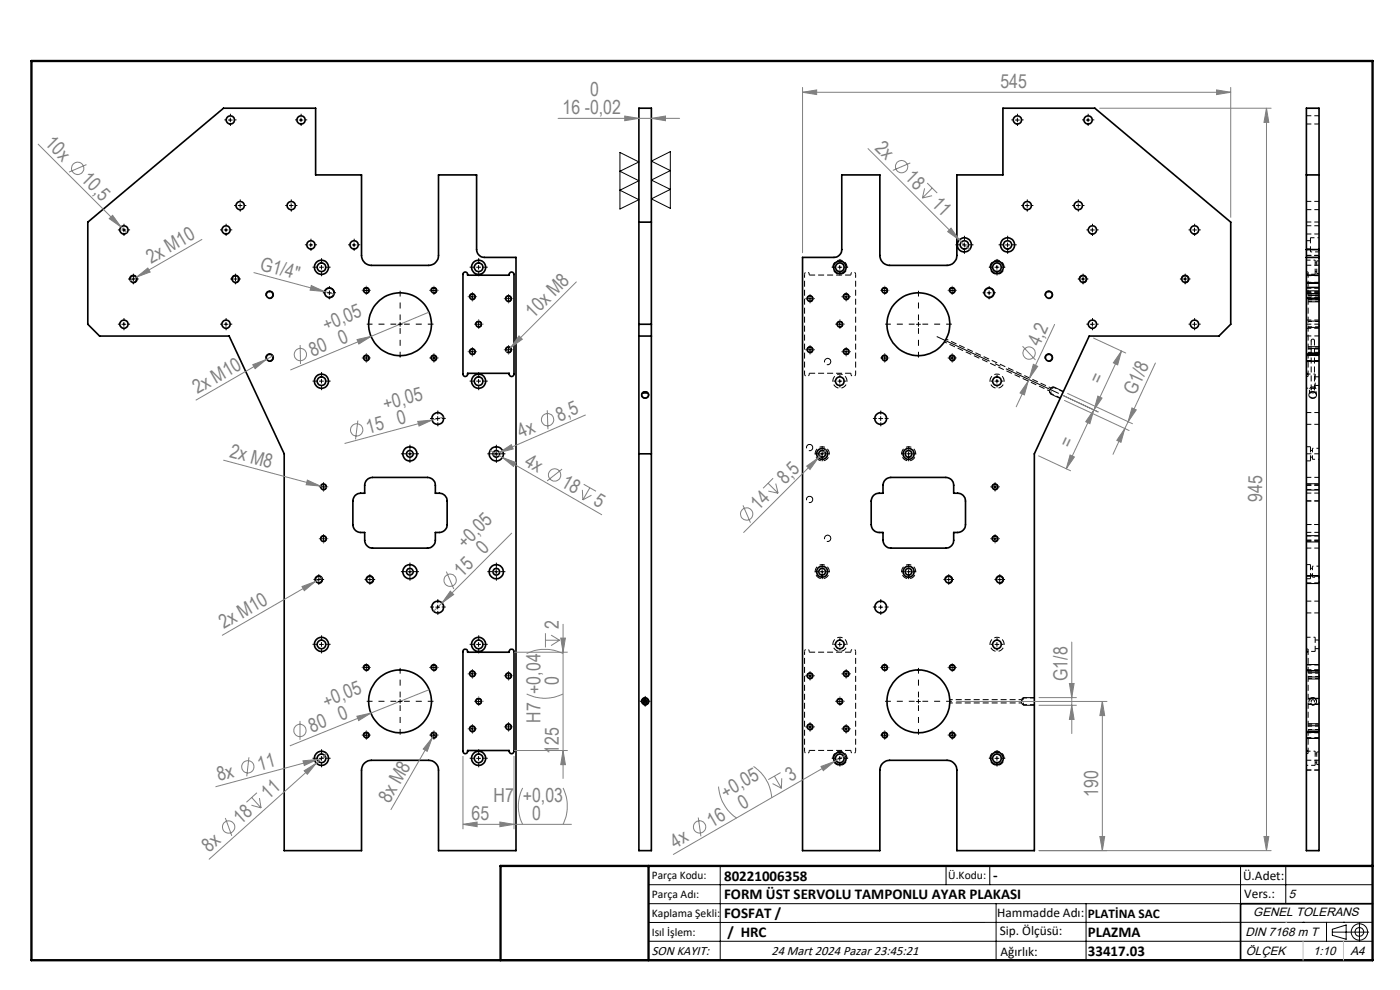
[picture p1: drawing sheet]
<svg xmlns="http://www.w3.org/2000/svg" width="297mm" height="210mm" viewBox="0 0 297 210" stroke-linecap="round" stroke-linejoin="round" font-family="sans-serif">
<g fill="none" stroke="#000" stroke-width=".21" stroke-dasharray="1.3 .6" stroke-dashoffset=".7" stroke-linecap="butt">
<path d="M178.2 55.2a1.5 1.5 0 0 1 1.3 2.1 1.5 1.5 0 0 1-2.5 .3 1.5 1.5 0 0 1 .9-2.4h.3M211.5 55.2a1.5 1.5 0 0 1 1.4 2.1 1.5 1.5 0 0 1-2.6 .3 1.5 1.5 0 0 1 .9-2.4h.3M178.2 79.3a1.5 1.5 0 0 1 1.3 2.2 1.5 1.5 0 0 1-2.5 .3 1.5 1.5 0 0 1 .9-2.4l.3-.1M200.3 72.5l22.3 10.4M211.5 79.3a1.5 1.5 0 0 1 1.4 2.2 1.5 1.5 0 0 1-2.6 .3 1.5 1.5 0 0 1 .9-2.4l.3-.1M279.8 64v-1.3M279.8 63.6v-1.3M279.8 69.4v-1.3M279.8 75.3v-1.4M279.8 74.8v-1.3M174.4 94.8a1.5 1.5 0 0 1 1.4 2.1 1.5 1.5 0 0 1-2.6 .3 1.5 1.5 0 0 1 .9-2.4h.3M192.8 94.8a1.5 1.5 0 0 1 1.3 2.1 1.5 1.5 0 0 1-2.5 .3 1.5 1.5 0 0 1 .9-2.4h.3"/>
<path d="M223.3 82.1l-.6 1.3M278.4 97.4h1.4M279.8 95.1h-1.4M174.4 119.8a1.5 1.5 0 0 1 1.4 2.1 1.5 1.5 0 0 1-2.6 .3 1.5 1.5 0 0 1 .9-2.4h.3M192.8 119.8a1.5 1.5 0 0 1 1.3 2.1 1.5 1.5 0 0 1-2.5 .3 1.5 1.5 0 0 1 .9-2.4h.3M178.2 135.2a1.5 1.5 0 0 1 1.3 2.1 1.5 1.5 0 0 1-2.5 .3 1.5 1.5 0 0 1 .9-2.4h.3M211.5 135.2a1.5 1.5 0 0 1 1.4 2.1 1.5 1.5 0 0 1-2.6 .3 1.5 1.5 0 0 1 .9-2.4h.3M278.4 122.4h1.4M279.8 120.1h-1.4M178.2 159.3a1.5 1.5 0 0 1 1.3 2.2 1.5 1.5 0 0 1-2.5 .3 1.5 1.5 0 0 1 .9-2.4l.3-.1M201.5 149.1h15.2M211.5 159.3a1.5 1.5 0 0 1 1.4 2.2 1.5 1.5 0 0 1-2.6 .3 1.5 1.5 0 0 1 .9-2.4l.3-.1"/>
<path d="M216.9 148v1.5M279.8 144v-1.3M279.8 143.6v-1.3M279.8 149.4v-1.3M279.8 155.3v-1.4M279.8 154.8v-1.3"/>
</g>
<g fill="none" stroke="#000" stroke-width=".21" stroke-dasharray="1.3 .6" stroke-dashoffset=".3" stroke-linecap="butt">
<path d="M277.2 26.3h2.6M279.8 24.6h-2.6M277.2 54.2h2.6M277.2 56.3h2.6M277.2 47.1h2.6M277.2 44.5h2.6M277.2 59.9h2.6M277.2 49.6h2.6M279.3 55.3v2.7M279.8 42.7h-2.6M279.8 58.5h-2.6M279.8 47.9h-2.6"/>
<path d="M277.2 62.1h2.6M277.2 76.5h2.6M277.2 75.4h2.6M277.2 63.1h2.6M277.2 76.6h2.6M277.2 63.2h2.6M277.2 69.6h2.6M279.8 71.3h-2.6M279.8 68.8h-2.6M279.8 61.1h-2.6M279.8 75.4h-2.6M279.8 62.1h-2.6"/>
<path d="M279.8 75.1h-2.6M279.8 61.8h-2.6M279.8 67.9h-2.6M222.7 83.4l2.3 1M222.9 82.3l-.3 .6M225.6 83.1l-2.3-1M277.2 96.3h2.6M277.2 90h2.6M279.8 87.5h-2.6M277.2 104.6h2.6M277.2 106.3h2.6M277.2 111.3h2.6"/>
<path d="M277.2 112.9h2.6M277.2 101.3h2.6M277.2 102.9h2.6M277.2 116.3h2.6M277.2 114.6h2.6M277.2 103.8h2.6M277.2 114.8h2.6M279.8 102.7h-2.6M279.8 113.7h-2.6M277.2 130h2.6M277.2 123.6h2.6M279.8 127.5h-2.6"/>
<path d="M279.8 122.2h-2.6M216.7 148.4v.7M216.9 149.5h2.5M219.4 148h-2.5M277.2 156.5h2.6M277.2 142.1h2.6M277.2 155.4h2.6M278.5 148a.71 .71 0 0 1 .7 1.1 .71 .71 0 0 1-1.2 .1 .71 .71 0 0 1 .3-1.1l.2-.1M279.3 159.5v2.7M279.8 155.4h-2.6M279.8 141.1h-2.6M279.8 142.1h-2.6"/>
<path d="M277.2 161.3h2.6M277.2 163.3h2.6"/>
</g>
<g fill="none" stroke="#000" stroke-width=".21" stroke-dasharray="1.3 .6" stroke-linecap="butt">
<path d="M171.7 58.3v-.1M180.5 58.2v.1M180.5 58.3h-8.8M277.2 58.2h.3M277.2 58.3h.3M277.5 57.7v.5M277.5 57.7h-.3M279 57.6h.3M279.3 58h.5M279.3 55.8h-.3M279.8 55.3h-.5M171.7 79.3v-.1"/>
<path d="M171.7 79.2h8.8M180.5 79.2v.1M277.2 79.3h.3M277.2 79.8h.3M277.5 79.3v.5M277.5 79.2h-.3M222.6 82.9l.1 .5M223.3 82.1l-.4 .2M278 97h.4M278.4 95.6h-.4M171.7 138.2v.1M171.7 138.3h8.8"/>
<path d="M180.5 138.3v-.1M277.2 138.2h.3M277.2 138.3h.3M277.5 138.2v-.5M277.5 137.7h-.3M278 122h.4M278.4 120.6h-.4M171.7 159.2v.1M180.5 159.2h-8.8M180.5 159.3v-.1M216.7 149.1l.2 .4M216.9 148l-.2 .4"/>
<path d="M277.2 159.3h.3M277.2 159.8h.3M277.5 159.8v-.5M277.5 159.2h-.3M279.3 159.9h-.3M279.8 159.5h-.5M279 161.8h.3M279.3 162.2h.5"/>
</g>
<path d="M171.7 58.2a.5 .5 0 0 0-.5-.5 .5 .5 0 0 0-.5 .5M181.5 58.2a.5 .5 0 0 0-.5-.5 .5 .5 0 0 0-.5 .5M170.7 79.3a.5 .5 0 0 0 .5 .5 .5 .5 0 0 0 .5-.5M180.5 79.3a.5 .5 0 0 0 .5 .5 .5 .5 0 0 0 .5-.5M222.9 82.3l-22.2-10.4M223.5 82l-.7 1.5M170.7 138.2a.5 .5 0 0 1 .5-.5 .5 .5 0 0 1 .5 .5M180.5 138.2a.5 .5 0 0 1 .5-.5 .5 .5 0 0 1 .5 .5M279.8 123.8v-1.7M171.7 159.3a.5 .5 0 0 1-.5 .5 .5 .5 0 0 1-.5-.5M181.5 159.3a.5 .5 0 0 1-.5 .5 .5 .5 0 0 1-.5-.5M217.1 148v1.6" fill="none" stroke="#000" stroke-width=".21" stroke-dasharray="1.3 .6" stroke-dashoffset=".8" stroke-linecap="butt"/>
<path d="M170.7 58.2v21.1M277.5 58.2v21.1M181.5 79.3v-21.1M277.2 61v2.2M277.8 82.7v1.1M278.5 82.3a.32 .32 0 0 1 .3 .4 .32 .32 0 0 1-.5 .1 .32 .32 0 0 1 .1-.5h.1M279.2 83.8v-1.1M181.5 138.2v21.1M170.7 159.3v-21.1M277.5 159.3v-21.1M278.5 148.4a.35 .35 0 0 1 .3 .5 .35 .35 0 0 1-.6 .1 .35 .35 0 0 1 .2-.6h.1" fill="none" stroke="#000" stroke-width=".21" stroke-dasharray="1.3 .6" stroke-dashoffset=".5" stroke-linecap="butt"/>
<path d="M278.5 71.9a.3 .3 0 0 1 .3 .5 .3 .3 0 0 1-.5 0 .3 .3 0 0 1 .1-.5h.1M216.7 148.4h-15.2" fill="none" stroke="#000" stroke-width=".21" stroke-dasharray="1.3 .6" stroke-dashoffset=".6" stroke-linecap="butt"/>
<g fill="none" stroke="#000" stroke-width=".35">
<path d="M135.5 23h2.7v157.4h-2.7zM178.6 37.1h8.1v17.1a2.15 2.15 0 0 0 2 2.1h12.2a2.09 2.09 0 0 0 2.1-2.1v-17.1h9.8v-14.1h19.5l28.8 24.1v21.7l-2.5 2.5h-27.5l-11.7 25v84.1h-16.4v-17a2.09 2.09 0 0 0-2.1-2.1h-12.2a2.09 2.09 0 0 0-2 2.1v17h-16.4v-125.8h6.6a1.69 1.69 0 0 0 1.7-1.7zM277.1 37.1h2.7M18.6 47.1l28.8-24.1h19.6v14.1h9.7v17.1a2.15 2.15 0 0 0 2.1 2.1h12.1a2.09 2.09 0 0 0 2.1-2.1v-17.1h8.1v15.8a1.69 1.69 0 0 0 1.7 1.7h6.7v125.8h-16.5v-17a2.09 2.09 0 0 0-2.1-2.1h-12.1a2.09 2.09 0 0 0-2.1 2.1v17h-16.4v-84.1l-11.7-25h-27.5l-2.5-2.5zM98.3 57.9a.52 .52 0 0 1 .7-.1 .52 .52 0 0 1 .2 .6h8.8a.52 .52 0 0 1 .4-.7 .52 .52 0 0 1 .6 .5v21.2a.52 .52 0 0 1-.6 .5 .52 .52 0 0 1-.4-.7h-8.8a.51 .51 0 0 1-.4 .7 .51 .51 0 0 1-.6-.5zM135.5 47.1h2.7M277.1 52.9v1.7M277.1 54.6v125.8h2.7v-125.8M277.1 54.6h2.7M277.1 52.9v-29.9h2.7v29.9M277.1 52.9h2.7M279.8 52.9v1.7"/>
<path d="M135.5 71.3h2.7M135.5 68.8h2.7M135.5 96.3h2.7M136.5 83.2h.8M77.9 101.8l.5-.4 .6-.1h11.7a1.69 1.69 0 0 1 1.7 1.6v1.7a1.89 1.89 0 0 1 2.5 1.7v5a1.88 1.88 0 0 1-2.5 1.7v1.6a1.69 1.69 0 0 1-1.7 1.7h-11.7a1.69 1.69 0 0 1-1.6-1.7v-1.6a1.89 1.89 0 0 1-2.5-1.7v-5a1.63 1.63 0 0 1 1.6-1.7h.9v-2zM187.8 101.8l.5-.4 .7-.1h11.7a1.63 1.63 0 0 1 1.6 1.6v1.7a1.89 1.89 0 0 1 2.5 1.7v5a1.88 1.88 0 0 1-2.5 1.7v1.6a1.63 1.63 0 0 1-1.6 1.7h-11.7a1.69 1.69 0 0 1-1.7-1.7v-1.6a1.89 1.89 0 0 1-2.5-1.7v-5a1.63 1.63 0 0 1 1.7-1.7h.8l.1-2zM98.3 137.9a.52 .52 0 0 1 .7-.1 .52 .52 0 0 1 .2 .6h8.8a.52 .52 0 0 1 .5-.7 .52 .52 0 0 1 .5 .5v21.2a.52 .52 0 0 1-.6 .5 .52 .52 0 0 1-.4-.7h-8.8a.51 .51 0 0 1-.4 .7 .51 .51 0 0 1-.6-.5zM291.2 191.7h-28v12M106.2 203.7h185"/>
<circle cx="48.9" cy="25.4" r=".87"/>
<circle cx="63.9" cy="25.4" r=".87"/>
<circle cx="215.8" cy="25.4" r=".87"/>
<circle cx="230.8" cy="25.4" r=".87"/>
<circle cx="26.3" cy="48.8" r=".87"/>
<circle cx="28.3" cy="59.2" r=".71"/>
<circle cx="48" cy="48.8" r=".87"/>
<circle cx="50" cy="59.2" r=".7"/>
<circle cx="51" cy="43.6" r=".87"/>
<circle cx="61.8" cy="43.6" r=".87"/>
<circle cx="66" cy="52" r=".88"/>
<circle cx="68.2" cy="56.7" r="1.5"/>
<circle cx="68.2" cy="56.7" r=".92"/>
<circle cx="75.1" cy="52" r=".88"/>
<circle cx="101.5" cy="56.7" r="1.5"/>
<circle cx="101.5" cy="56.7" r=".92"/>
<circle cx="178.2" cy="56.7" r="1.33"/>
<circle cx="178.2" cy="56.7" r=".92"/>
<circle cx="204.6" cy="52" r="1.49"/>
<circle cx="204.6" cy="52" r=".88"/>
<circle cx="211.5" cy="56.7" r="1.33"/>
<circle cx="211.5" cy="56.7" r=".92"/>
<circle cx="213.7" cy="51.9" r="1.5"/>
<circle cx="213.7" cy="52" r=".87"/>
<circle cx="217.9" cy="43.6" r=".87"/>
<circle cx="228.8" cy="43.6" r=".87"/>
<circle cx="229.7" cy="59.2" r=".71"/>
<circle cx="231.8" cy="48.8" r=".87"/>
<circle cx="251.4" cy="59.2" r=".71"/>
<circle cx="253.4" cy="48.8" r=".87"/>
<circle cx="26.3" cy="68.8" r=".88"/>
<circle cx="48" cy="68.8" r=".88"/>
<circle cx="57.2" cy="62.5" r=".71"/>
<circle cx="57.2" cy="75.9" r=".71"/>
<circle cx="69.9" cy="62.1" r=".99"/>
<circle cx="77.7" cy="76" r=".54"/>
<circle cx="77.7" cy="61.6" r=".55"/>
<circle cx="84.9" cy="68.8" r="6.7"/>
<circle cx="92" cy="75.9" r=".53"/>
<circle cx="92" cy="61.6" r=".54"/>
<circle cx="100.2" cy="74.6" r=".56"/>
<circle cx="100.2" cy="63" r=".56"/>
<circle cx="101.5" cy="68.8" r=".57"/>
<circle cx="107.9" cy="63.4" r=".56"/>
<circle cx="107.9" cy="74.2" r=".55"/>
<circle cx="171.8" cy="63.3" r=".57"/>
<circle cx="171.8" cy="74.2" r=".56"/>
<circle cx="178.2" cy="68.8" r=".56"/>
<circle cx="179.5" cy="74.6" r=".57"/>
<circle cx="179.5" cy="63" r=".57"/>
<circle cx="187.7" cy="61.6" r=".55"/>
<circle cx="187.7" cy="76" r=".54"/>
<circle cx="194.8" cy="68.8" r="6.7"/>
<circle cx="202" cy="61.6" r=".54"/>
<circle cx="202" cy="75.9" r=".53"/>
<circle cx="209.8" cy="62.1" r=".98"/>
<circle cx="222.5" cy="75.9" r=".7"/>
<circle cx="222.5" cy="62.5" r=".7"/>
<circle cx="231.8" cy="68.8" r=".88"/>
<circle cx="253.4" cy="68.8" r=".88"/>
<circle cx="68.2" cy="80.9" r="1.5"/>
<circle cx="68.2" cy="80.8" r=".92"/>
<circle cx="86.9" cy="96.3" r=".71"/>
<circle cx="86.9" cy="96.3" r="1.49"/>
<circle cx="92.9" cy="88.8" r="1.25"/>
<circle cx="101.5" cy="80.9" r="1.5"/>
<circle cx="101.5" cy="80.8" r=".92"/>
<circle cx="105.3" cy="96.3" r="1.5"/>
<circle cx="105.3" cy="96.3" r=".71"/>
<circle cx="136.9" cy="83.8" r=".68"/>
<circle cx="174.4" cy="96.3" r=".7"/>
<circle cx="174.4" cy="96.3" r="1.16"/>
<circle cx="178.2" cy="80.8" r=".92"/>
<circle cx="186.8" cy="88.8" r="1.25"/>
<circle cx="192.7" cy="96.3" r=".71"/>
<circle cx="192.8" cy="96.3" r="1.16"/>
<circle cx="211.5" cy="80.8" r=".92"/>
<circle cx="68.6" cy="114.3" r=".57"/>
<circle cx="68.6" cy="103.3" r=".57"/>
<circle cx="211.1" cy="114.3" r=".56"/>
<circle cx="211.1" cy="103.3" r=".56"/>
<circle cx="67.6" cy="122.9" r=".71"/>
<circle cx="68.2" cy="136.7" r="1.5"/>
<circle cx="68.2" cy="136.7" r=".92"/>
<circle cx="78.4" cy="122.9" r=".71"/>
<circle cx="86.9" cy="121.3" r=".71"/>
<circle cx="86.9" cy="121.3" r="1.49"/>
<circle cx="92.9" cy="128.8" r="1.25"/>
<circle cx="101.5" cy="136.7" r="1.5"/>
<circle cx="101.5" cy="136.7" r=".92"/>
<circle cx="105.3" cy="121.3" r="1.5"/>
<circle cx="105.3" cy="121.3" r=".71"/>
<circle cx="174.4" cy="121.3" r="1.17"/>
<circle cx="174.4" cy="121.3" r=".7"/>
<circle cx="178.2" cy="136.7" r=".92"/>
<circle cx="186.8" cy="128.8" r="1.25"/>
<circle cx="192.7" cy="121.3" r=".71"/>
<circle cx="192.8" cy="121.3" r="1.17"/>
<circle cx="201.2" cy="122.9" r=".71"/>
<circle cx="211.5" cy="136.7" r=".92"/>
<circle cx="212.1" cy="122.9" r=".71"/>
<circle cx="77.7" cy="155.9" r=".55"/>
<circle cx="77.7" cy="141.6" r=".55"/>
<circle cx="84.9" cy="148.8" r="6.7"/>
<circle cx="92" cy="155.9" r=".54"/>
<circle cx="92" cy="141.6" r=".54"/>
<circle cx="100.2" cy="142.9" r=".56"/>
<circle cx="100.2" cy="154.6" r=".56"/>
<circle cx="101.5" cy="148.8" r=".57"/>
<circle cx="107.9" cy="143.4" r=".56"/>
<circle cx="107.9" cy="154.2" r=".56"/>
<circle cx="136.9" cy="148.8" r=".35"/>
<circle cx="136.9" cy="148.8" r=".72"/>
<circle cx="171.8" cy="143.4" r=".57"/>
<circle cx="171.8" cy="154.2" r=".57"/>
<circle cx="178.2" cy="148.8" r=".56"/>
<circle cx="179.5" cy="142.9" r=".57"/>
<circle cx="179.5" cy="154.6" r=".57"/>
<circle cx="187.7" cy="141.6" r=".55"/>
<circle cx="187.7" cy="155.9" r=".55"/>
<circle cx="194.8" cy="148.8" r="6.7"/>
<circle cx="202" cy="141.6" r=".54"/>
<circle cx="202" cy="155.9" r=".54"/>
<circle cx="68.2" cy="160.9" r="1.5"/>
<circle cx="68.2" cy="160.9" r=".92"/>
<circle cx="101.5" cy="160.9" r="1.5"/>
<circle cx="101.5" cy="160.9" r=".92"/>
<circle cx="178.2" cy="160.9" r="1.33"/>
<circle cx="178.2" cy="160.9" r=".92"/>
<circle cx="211.5" cy="160.9" r="1.33"/>
<circle cx="211.5" cy="160.9" r=".92"/>
</g>
<path d="M278 50.4v3M279 58.2v-3M278 97.8v-3M279 82.3v-3M278 122.8v-3M279 138.2v-3M279 162.3v-3" fill="none" stroke="#000" stroke-width=".21" stroke-dasharray="1.3 .6" stroke-dashoffset=".1" stroke-linecap="butt"/>
<g fill="none" stroke="#000" stroke-width=".21" stroke-dasharray="1.3 .6" stroke-dashoffset=".4" stroke-linecap="butt">
<path d="M277.2 52.8h.8M278 51.1h-.8M277.5 63.9h2.3M277.5 74.7h2.3M277.5 69.3h2.3M277.5 63.5h2.3M277.5 75.2h2.3M279.8 62.8h-2.3M279.8 73.6h-2.3M279.8 79.9h-.8M279.8 68.2h-2.3M279.8 62.4h-2.3"/>
<path d="M279.8 74h-2.3M277.2 97.8h.8M278 94.8h-.8M278.4 95.1v2.3M278.5 82.1a.65 .65 0 0 1 .6 .9 .65 .65 0 0 1-1.1 .1 .65 .65 0 0 1 .3-1h.2M278.5 83.1a.65 .65 0 0 1 .6 .9 .65 .65 0 0 1-1.1 .2 .65 .65 0 0 1 .3-1.1h.2M279 81.8h.8M278 119.8h-.8M277.2 122.8h.8M278.4 120.1v2.3M279 137.6h.8M279.8 135.8h-.8"/>
<path d="M277.5 154.7h2.3M277.5 143.9h2.3M277.5 149.3h2.3M277.5 155.2h2.3M277.5 143.5h2.3M279.8 153.6h-2.3M279.8 142.8h-2.3M279.8 148.2h-2.3M279.8 154h-2.3M279.8 142.4h-2.3"/>
</g>
<path d="M277.2 58.2h1.8M278 53.4h1.8M279 55.2h-1.8M279.8 50.4h-1.8M279 79.3h-1.8M277.2 82.3h1.8M277.2 138.2h1.8M279 135.2h-1.8M279 159.3h-1.8M277.2 162.3h1.8" fill="none" stroke="#000" stroke-width=".21" stroke-dasharray="1.3 .6" stroke-dashoffset=".9" stroke-linecap="butt"/>
<path d="M278.2 72.2v10.4M278.9 82.6v-10.4" fill="none" stroke="#000" stroke-width=".21" stroke-dasharray="1.3 .6" stroke-dashoffset=".2" stroke-linecap="butt"/>
<g fill="none" stroke="#808080" stroke-width=".21">
<path d="M170.3 19.6l2.9-.5v1zM170.3 18.5v35.1M170.3 19.6h90.8M258.1 19.1l3 .5-3 .5zM261.1 18.5v27.6M8 30.5l18.9 18.9M18.3 34.9l-3.7 1.6M118.4 25.1h25.8M132.5 24.6l3 .5-3 .5zM138.2 25.1l3-.5v1zM184.2 31.5l21.4 21.5M193.1 34.6l-3.7 1.6"/>
<path d="M196.1 40l-.4 2M196.7 38.8l2.1 2.1M197.8 39.9l-2.1 2.1M233.3 23h36.4M268.7 23l.5 3h-1.1zM268.7 23v157.4M23.2 46.4l.7-.7 1.8 2.4zM29 58.8l2.4-1.9 .5 .8zM29 58.8l-1.4 .8M42.9 50.8l-13.9 8M53.8 57.8l15 4M122.3 59.8l-14.9 14.9"/>
<path d="M197.7 41.5l-2 .5M201.8 48.4l1.7 2.5-2.5-1.8zM53.6 77.4l2.9-1.1-2.4 1.9zM56.5 76.3l-15 8.6M57.9 75.5l-1.4 .8M63.7 73.2v4M66 60.6l2.8 1.2-3-.2zM68.8 61.8l2.1 .6M75.7 72l3-.6-2.6 1.6zM78.7 71.4l-17.1 7.1M91 66.2l-12.3 5.2M110.1 71.3l.7 .7-2.5 1.7z"/>
<path d="M216.9 73.4l2.8 3M219.2 77.3l.9 .4-1.7 2.5zM223.7 68.8l-5.3 11.4M232 71.7l6.8 3.2M237.9 74.5l-5.8 12.5M237.9 74.5l-.8 2.9-.9-.4zM245.1 77l-5.8 12.5M47.4 97.6l20.6 5.5M75.9 89.2l-.5 4M88.6 89.4l3.1-.3-2.8 1.3zM91.7 89.1l-18.6 5M94.1 88.5l-2.4 .6"/>
<path d="M104 95.5l2.6 1.5M105.9 96l2.6-1.7 .4 .9zM105.9 96l-1.3 .5M106.6 97l2.8 1.1-.5 .8zM106.6 97l21.1 12.2M116.1 87l.1 4M119.2 99.5l-3.1 2.5M124.2 88l-18.3 8M171.1 98.9l2.5-1.8-1.8 2.5zM173.6 97.1l-15.8 15.9M175.2 95.5l-1.6 1.6M218.1 80.8l-.8 3-.9-.4z"/>
<path d="M218.1 80.8l-2.5 5.5M218.4 80.2l-.3 .6M220.3 96.7l6.8 3.2M225.8 84.9l13.7 6.4M226.5 83.5l13.7 6.4M227 96.5l.9 .4-1.7 2.5zM232.1 87l-5.9 12.4M232.1 87l-.9 2.9-.9-.4zM232.9 84l.9 .4-1.7 2.6zM232.9 87.4l-7.4-3.5 7.5 3.5M238.6 90.9l-2.5 5.5M238.6 90.9l-.8 2.9-.9-.4z"/>
<path d="M239.3 89.5l-.7 1.4M240.1 86.5l1 .5-1.8 2.5zM65.2 101.8l2.8 1.3-3.1-.3zM68 103.1l1.3 .4M108.6 113.1l-14.8 14.8M123.5 103.9l.1 2.1M123.8 102.7l2.6 1.5M125.1 103.5l-1.5 2.5M125.5 105l-1.9 1M157.6 107.2l1.6 3.7M162.9 102.5l2.2 2.1M163 104.2l2.1 .4"/>
<path d="M164 101.5l-2.1 2.1M164.6 102.6l.5 2M64.1 124.4l2.8-1-2.3 1.9zM66.9 123.4l-19.8 11.4M68.3 122.5l-1.4 .9M93.8 127.9l-1.8 1.8M94.7 121.2l1.6 3.7M95.5 125.4l.7 .7-2.4 1.8zM109 138.4h11.4M111.7 138.6a8.9 8.9 0 0 1 7.8 0M115.7 134.3v3M115.7 135.8h3"/>
<path d="M116.9 134.7l1.8 1.1M118.7 135.8l-1.8 1.1M119 135.4h.9l-.4 3zM119.5 132.4v32.8M227.4 136.2v19.4M63.6 152.9v4M69.3 159.9l-2.2 2M75.7 151.9l3-.6-2.6 1.6zM78.7 151.3l-17.2 6.9M91.1 146.3l-12.4 5M91.7 156.5l-1.1 2.9-.8-.5zM92.4 155.4l-9.5 16.4"/>
<path d="M109 159.2h11.4M111.7 147.2a8.6 8.6 0 0 0 7.8 0M119.5 159.2l.4 3h-.9zM202.9 148.8h31.9M220.4 148h8M220.4 149.6h8M226.9 145h1l-.5 3zM227.4 149.6l.5 3h-1zM233.9 148.8v31.6M233.9 148.8l.5 3h-1.1zM47.8 173.5l1.4 3.8M52.8 160.6l-.4 4.1"/>
<path d="M53.3 170.8l2.1 .6M53.4 169.1l2 2.3M54.5 168.2l-2.2 2M55 169.3l.4 2.1M64.3 161.4l3-.3-2.7 1.3zM64.5 163.5l2.6-1.6-1.9 2.3zM67.1 161.9l-22.8 20.4M67.3 161.1l-21.6 5.8M69.1 160.6l-1.8 .5M98.2 174.9l3-.5v1zM98.2 160.4v15.5M98.2 174.9h23.1"/>
<path d="M106 174.4l3 .5-3 .5zM109 160.4v15.5M110.9 167.1a8.6 8.6 0 0 0 0 7.8M119.5 167.1a8.9 8.9 0 0 1 0 7.8M148.1 173.4l.6 4M152.4 166.9a8.9 8.9 0 0 0 3.9 6.7M159.8 162.6a8.6 8.6 0 0 1 3.9 6.7M163.9 166.2l1.9 1M164.3 164.6l1.5 2.6M165.6 163.9l-2.6 1.5M165.8 165.1v2.1M174.2 162.6l2.8-1.1-2.3 2z"/>
<path d="M177 161.5l-34.2 19.7M179.3 160.2l-2.3 1.3M233.3 177.4h1.1l-.5 3zM268.1 177.4h1.1l-.5 3zM269.7 180.4h-49.3"/>
<circle cx="16.5" cy="35.7" r="1.31"/>
<circle cx="191.3" cy="35.4" r="1.3"/>
<circle cx="63.7" cy="75.2" r="1.32"/>
<circle cx="218.3" cy="74.9" r="1.3"/>
<circle cx="75.7" cy="91.2" r="1.3"/>
<circle cx="116.2" cy="89" r="1.31"/>
<circle cx="117.7" cy="100.7" r="1.31"/>
<circle cx="158.4" cy="109" r="1.31"/>
<circle cx="95.5" cy="123.1" r="1.3"/>
<circle cx="63.6" cy="155" r="1.3"/>
<circle cx="48.5" cy="175.4" r="1.3"/>
<circle cx="52.6" cy="162.7" r="1.3"/>
<circle cx="148.4" cy="175.4" r="1.31"/>
</g>
<g fill="none" stroke="#000" stroke-width=".21">
<path d="M48.4 25.5h.9M48.9 25v.9M63.5 25.5h.8M63.9 25v.9M131.5 32.3l4 2.1-4 1.9 4 2-4 2 4 2.1-4 1.9zM138.2 34.2l4-2v12l-4-2 4-2-4-2 4-2zM215.4 25.5h.9M215.8 25v.9M230.4 25.5h.8M230.8 25v.9M25.9 48.8h.8M26.3 48.4v.8"/>
<path d="M27.5 59.4a.83 .83 0 0 1 .7-1 .83 .83 0 0 1 .9 .9 .83 .83 0 0 1-1 .7M27.9 59.2h.8M28.3 58.8v.8M47.5 48.8h.9M47.9 48.4v.8M49.1 59.4a.83 .83 0 0 1 .8-1 .83 .83 0 0 1 .9 .9 .83 .83 0 0 1-1.1 .7M49.5 59.2h.9M50 58.8v.8M50.5 43.6h.9M50.9 43.2v.8M61.4 43.6h.8M61.8 43.2v.8"/>
<path d="M65.5 52h.9M65.9 51.5v.9M67.8 56.7h.8M68.2 56.3v.8M74.7 52h.8M75.1 51.5v.9M101.1 56.7h.9M101.5 56.3v.8M177.8 56.7h.8M178.2 56.3v.8M204.2 52h.8M204.6 51.5v.9"/>
<path d="M211.1 56.7h.8M211.5 56.3v.8M213.3 52h.9M213.7 51.5v.9M217.5 43.6h.8M217.9 43.2v.8M228.3 43.6h.9M228.7 43.2v.8M229 59.4a.84 .84 0 0 1 .7-1 .84 .84 0 0 1 .9 .9 .84 .84 0 0 1-1.1 .7M229.3 59.2h.9M229.8 58.8v.8M231.3 48.8h.9"/>
<path d="M231.7 48.4v.8M250.6 59.4a.83 .83 0 0 1 .8-1 .83 .83 0 0 1 .9 .9 .83 .83 0 0 1-1.1 .7M251 59.2h.8M251.4 58.8v.8M253 48.8h.8M253.4 48.4v.8M277.1 58.4h2.7M25.9 68.8h.8M26.3 68.4v.8M47.5 68.8h.9M47.9 68.4v.8M56.4 76.1a.83 .83 0 0 1 .7-1.1 .83 .83 0 0 1 .9 .9 .83 .83 0 0 1-1 .8"/>
<path d="M56.4 62.8a.84 .84 0 0 1 .8-1.1 .84 .84 0 0 1 .9 1 .84 .84 0 0 1-1.1 .7M68.8 62.4a1.1 1.1 0 0 1 1-1.4 1.1 1.1 0 0 1 1.1 1.2 1.1 1.1 0 0 1-1.3 1M69.5 62.1h.8M69.9 61.7v.8M77 61.8a.68 .68 0 0 1 .6-.9 .68 .68 0 0 1 .8 .7 .68 .68 0 0 1-.9 .7M77 76.1a.66 .66 0 0 1 .6-.8 .66 .66 0 0 1 .7 .7 .66 .66 0 0 1-.8 .6M77.3 61.6h.8M77.3 75.9h.8M77.7 61.2v.8M77.7 75.5v.9M84.5 68.8h.8M84.9 68.4v.8"/>
<path d="M91.4 61.8a.67 .67 0 0 1 .6-.8 .67 .67 0 0 1 .7 .7 .67 .67 0 0 1-.8 .6M91.4 76.1a.65 .65 0 0 1 .6-.8 .65 .65 0 0 1 .7 .7 .65 .65 0 0 1-.8 .6M91.6 61.6h.9M91.6 75.9h.9M92 61.2v.8M92 75.5v.9M99.6 63.1a.68 .68 0 0 1 .6-.8 .68 .68 0 0 1 .7 .7 .68 .68 0 0 1-.9 .6M99.6 74.8a.67 .67 0 0 1 .5-.9 .67 .67 0 0 1 .8 .8 .67 .67 0 0 1-.9 .5M99.8 63h.8M99.8 74.6h.8M100.2 62.5v.9M100.2 74.2v.8"/>
<path d="M100.9 69a.67 .67 0 0 1 .6-.9 .67 .67 0 0 1 .7 .7 .67 .67 0 0 1-.8 .6M101.1 68.8h.9M101.5 68.4v.8M107.2 63.5a.67 .67 0 0 1 .6-.8 .67 .67 0 0 1 .7 .7 .67 .67 0 0 1-.8 .6M107.2 74.4a.67 .67 0 0 1 .6-.9 .67 .67 0 0 1 .7 .8 .67 .67 0 0 1-.8 .6M107.5 63.4h.8M107.5 74.2h.8M107.9 63v.8M107.9 73.8v.8M171.2 63.5a.66 .66 0 0 1 .6-.8 .66 .66 0 0 1 .7 .8 .66 .66 0 0 1-.8 .5M171.2 74.4a.66 .66 0 0 1 .6-.8 .66 .66 0 0 1 .7 .7 .66 .66 0 0 1-.8 .6M171.4 63.4h.9"/>
<path d="M171.4 74.2h.9M171.8 63v.8M171.8 73.8v.8M174.9 76.9a.66 .66 0 0 1 .7-.8 .66 .66 0 0 1 .7 .7 .66 .66 0 0 1-.9 .6M177.5 69a.67 .67 0 0 1 .6-.9 .67 .67 0 0 1 .7 .7 .67 .67 0 0 1-.8 .6M177.8 68.8h.8M178.2 68.4v.8M178.9 63.1a.68 .68 0 0 1 .6-.8 .68 .68 0 0 1 .7 .7 .68 .68 0 0 1-.9 .6M178.9 74.8a.67 .67 0 0 1 .5-.9 .67 .67 0 0 1 .8 .8 .67 .67 0 0 1-.9 .5M179.1 63h.8M179.1 74.6h.8M179.5 62.5v.9"/>
<path d="M179.5 74.2v.8M187 61.8a.68 .68 0 0 1 .6-.9 .68 .68 0 0 1 .7 .7 .68 .68 0 0 1-.8 .7M187 76.1a.66 .66 0 0 1 .6-.8 .66 .66 0 0 1 .7 .7 .66 .66 0 0 1-.8 .6M187.3 61.6h.8M187.3 75.9h.8M187.7 61.2v.8M187.7 75.5v.9M194.4 68.8h.9M194.8 68.4v.8M201.4 61.8a.67 .67 0 0 1 .5-.8 .67 .67 0 0 1 .8 .7 .67 .67 0 0 1-.9 .6M201.4 76.1a.65 .65 0 0 1 .5-.8 .65 .65 0 0 1 .7 .7 .65 .65 0 0 1-.8 .6M201.6 61.6h.8"/>
<path d="M201.6 75.9h.8M202 61.2v.8M202 75.5v.9M208.8 62.4a1.1 1.1 0 0 1 .9-1.4 1.1 1.1 0 0 1 1.2 1.2 1.1 1.1 0 0 1-1.4 1M209.4 62.1h.9M209.8 61.7v.8M221.7 76.1a.82 .82 0 0 1 .7-1.1 .82 .82 0 0 1 .9 .9 .82 .82 0 0 1-1 .8M221.7 62.8a.83 .83 0 0 1 .7-1.1 .83 .83 0 0 1 .9 .9 .83 .83 0 0 1-1 .8M231.3 68.8h.9M231.7 68.4v.8M253 68.8h.8M253.4 68.4v.8"/>
<path d="M277.1 61h2.7M277.1 62.3h2.7M277.1 75.3h2.7M277.1 76.6h2.7M277.1 63.2h2.7M277.1 60h2.7M277.1 75h2.7M277.1 76.7h2.7M277.1 61.7h2.7M277.1 63.4h2.7M277.5 62.7h2.3M277.5 64h2.3"/>
<path d="M277.5 63.6h2.3M277.5 68.1h2.3M277.5 69.5h2.3M277.5 73.9h2.3M277.5 73.5h2.3M277.5 74.9h2.3M67.8 80.8h.8M68.2 80.5v.8M86.5 96.3h.9M87 95.9v.8M92.5 88.8h.8M92.9 88.4v.8"/>
<path d="M101.1 80.8h.9M101.5 80.5v.8M104.9 96.3h.8M105.3 95.9v.8M171.1 95.1a.67 .67 0 0 1 .6-.8 .67 .67 0 0 1 .7 .7 .67 .67 0 0 1-.8 .6M174 96.3h.8M174.4 95.9v.8M177.8 80.8h.8M178.2 80.5v.8M186.4 88.8h.9M186.8 88.4v.8M192.3 96.3h.9"/>
<path d="M192.8 95.9v.8M211.1 80.8h.8M211.5 80.5v.8M222.8 83.5l2.1 1M223.5 82l2.1 1M68 114.5a.67 .67 0 0 1 .6-.9 .67 .67 0 0 1 .7 .7 .67 .67 0 0 1-.9 .6M68 103.5a.67 .67 0 0 1 .6-.9 .67 .67 0 0 1 .7 .7 .67 .67 0 0 1-.9 .6M68.2 114.3h.8M68.2 103.3h.8M68.6 102.9v.8M68.6 113.9v.8M171.1 106.1a.67 .67 0 0 1 .6-.8 .67 .67 0 0 1 .7 .7 .67 .67 0 0 1-.8 .6"/>
<path d="M174.9 114.4a.66 .66 0 0 1 .7-.8 .66 .66 0 0 1 .7 .7 .66 .66 0 0 1-.9 .6M210.4 114.5a.68 .68 0 0 1 .6-.9 .68 .68 0 0 1 .8 .7 .68 .68 0 0 1-.9 .6M210.4 103.5a.68 .68 0 0 1 .6-.9 .68 .68 0 0 1 .8 .7 .68 .68 0 0 1-.9 .6M210.7 114.3h.8M210.7 103.3h.8M211.1 102.9v.8M211.1 113.9v.8M277.1 113.6h2.7M277.1 115h2.7M277.1 102.6h2.7M277.1 104h2.7M66.8 123.1a.83 .83 0 0 1 .8-1 .83 .83 0 0 1 .9 .9 .83 .83 0 0 1-1.1 .7"/>
<path d="M67.2 122.9h.9M67.6 122.5v.9M67.8 136.7h.8M68.2 136.3v.8M77.6 123.1a.83 .83 0 0 1 .8-1 .83 .83 0 0 1 .9 .9 .83 .83 0 0 1-1.1 .7M78 122.9h.9M78.5 122.5v.9M86.5 121.3h.9M87 120.9v.8M92.5 128.8h.8M92.9 128.4v.8M101.1 136.7h.9"/>
<path d="M101.5 136.3v.8M104.9 121.3h.8M105.3 120.9v.8M174 121.3h.8M174.4 120.9v.8M177.8 136.7h.8M178.2 136.3v.8M186.4 128.8h.9M186.8 128.4v.8M192.3 121.3h.9M192.8 120.9v.8M200.4 123.1a.83 .83 0 0 1 .8-1 .83 .83 0 0 1 .9 .9 .83 .83 0 0 1-1.1 .7"/>
<path d="M200.8 122.9h.8M201.3 122.5v.9M211.1 136.7h.8M211.3 123.1a.83 .83 0 0 1 .7-1 .83 .83 0 0 1 .9 .9 .83 .83 0 0 1-1 .7M211.5 136.3v.8M211.7 122.9h.8M212.1 122.5v.9M277.1 122.1h2.7M277.1 123.8h2.7M77 141.8a.67 .67 0 0 1 .6-.9 .67 .67 0 0 1 .8 .8 .67 .67 0 0 1-.9 .6M77 156.1a.68 .68 0 0 1 .6-.8 .68 .68 0 0 1 .8 .7 .68 .68 0 0 1-.9 .6M77.3 141.6h.8"/>
<path d="M77.3 156h.8M77.7 141.2v.8M77.7 155.5v.9M84.5 148.8h.8M84.9 148.4v.8M91.4 141.8a.66 .66 0 0 1 .6-.8 .66 .66 0 0 1 .7 .7 .66 .66 0 0 1-.8 .6M91.4 156.1a.67 .67 0 0 1 .6-.8 .67 .67 0 0 1 .7 .7 .67 .67 0 0 1-.8 .6M91.6 141.6h.9M91.6 156h.9M92 141.2v.8M92 155.5v.9M99.6 143.1a.67 .67 0 0 1 .5-.8 .67 .67 0 0 1 .8 .7 .67 .67 0 0 1-.9 .6"/>
<path d="M99.6 154.8a.67 .67 0 0 1 .5-.9 .67 .67 0 0 1 .8 .8 .67 .67 0 0 1-.9 .5M99.8 142.9h.8M99.8 154.6h.8M100.2 142.5v.9M100.2 154.2v.8M100.9 148.9a.68 .68 0 0 1 .6-.8 .68 .68 0 0 1 .7 .8 .68 .68 0 0 1-.8 .5M101.1 148.8h.9M101.5 148.4v.8M107.2 143.5a.66 .66 0 0 1 .6-.8 .66 .66 0 0 1 .7 .7 .66 .66 0 0 1-.8 .6M107.2 154.4a.66 .66 0 0 1 .6-.9 .66 .66 0 0 1 .7 .7 .66 .66 0 0 1-.8 .6M107.5 143.4h.8M107.5 154.2h.8"/>
<path d="M107.9 142.9v.9M107.9 153.8v.8M136.1 149a.81 .81 0 0 1 .7-1 .81 .81 0 0 1 .9 .9 .81 .81 0 0 1-1.1 .7M136.5 148.8h.8M136.8 148.4v.8M171.2 143.5a.65 .65 0 0 1 .6-.8 .65 .65 0 0 1 .7 .7 .65 .65 0 0 1-.8 .6M171.2 154.4a.65 .65 0 0 1 .6-.9 .65 .65 0 0 1 .7 .8 .65 .65 0 0 1-.8 .5M171.4 143.4h.9M171.4 154.2h.9M171.8 142.9v.9M171.8 153.8v.8M177.5 148.9a.68 .68 0 0 1 .6-.8 .68 .68 0 0 1 .7 .8 .68 .68 0 0 1-.8 .5"/>
<path d="M177.8 148.8h.8M178.2 148.4v.8M178.9 143.1a.67 .67 0 0 1 .5-.8 .67 .67 0 0 1 .8 .7 .67 .67 0 0 1-.9 .6M178.9 154.8a.67 .67 0 0 1 .5-.9 .67 .67 0 0 1 .8 .8 .67 .67 0 0 1-.9 .5M179.1 142.9h.8M179.1 154.6h.8M179.5 142.5v.9M179.5 154.2v.8M187 141.8a.67 .67 0 0 1 .6-.9 .67 .67 0 0 1 .7 .8 .67 .67 0 0 1-.8 .6M187 156.1a.68 .68 0 0 1 .6-.8 .68 .68 0 0 1 .7 .7 .68 .68 0 0 1-.8 .6M187.3 141.6h.8M187.3 156h.8"/>
<path d="M187.7 141.2v.8M187.7 155.5v.9M194.4 148.8h.9M194.8 148.4v.8M201.4 141.8a.66 .66 0 0 1 .6-.8 .66 .66 0 0 1 .7 .7 .66 .66 0 0 1-.9 .6M201.4 156.1a.67 .67 0 0 1 .5-.8 .67 .67 0 0 1 .8 .7 .67 .67 0 0 1-.9 .6M201.6 141.6h.8M201.6 156h.8M202 141.2v.8M202 155.5v.9M217.1 149.6h2.3M217.1 148h2.3"/>
<path d="M277.1 141h2.7M277.1 142.3h2.7M277.1 155.3h2.7M277.1 156.6h2.7M277.5 142.7h2.3M277.5 144h2.3M277.5 143.6h2.3M277.5 148.1h2.3M277.5 149.4h2.3M277.5 153.9h2.3M277.5 153.5h2.3M277.5 154.9h2.3"/>
<path d="M277.7 149a.81 .81 0 0 1 .7-1 .81 .81 0 0 1 .9 .9 .81 .81 0 0 1-1 .7M67.8 160.9h.8M68.2 160.4v.9M101.1 160.9h.9M101.5 160.4v.9M177.8 160.9h.8M178.2 160.4v.9M211.1 160.9h.8M211.5 160.4v.9M137.6 187.7h153.6M137.6 191.7h153.6M137.6 199.7h153.6"/>
<path d="M152.8 183.7v20M200.7 183.7v4M210 183.7v4M211.3 191.7v12M230.4 191.7v12M263.2 183.7v20M272.8 183.7v8M276.4 195.6h.1M281.4 195.6v4.1M282.6 197.7h7.8M282.6 197.1l3-.9v3l-3-.8zM285 195.6h.1"/>
<path d="M288.4 195.8v3.8M291.2 195.6l-153.6 .1"/>
<circle cx="136.9" cy="83.8" r=".77"/>
<circle cx="278.5" cy="83.8" r=".78"/>
<circle cx="288.4" cy="197.7" r="1.74"/>
<circle cx="288.4" cy="197.7" r=".93"/>
</g>
<path d="M198.7 71.4l25.9 12.1" fill="none" stroke="#000" stroke-width=".21" stroke-dasharray="15.2 1.3 1.3 1.3" stroke-dashoffset="2.9" stroke-linecap="butt"/>
<g fill="none" stroke="#000" stroke-width=".21" stroke-dasharray="15.2 1.3 1.3 1.3" stroke-linecap="butt">
<path d="M48.1 25.4h-.5M48.9 24.6v-.5M48.9 26.3v.4M49.7 25.4h.5M63.1 25.4h-.5M63.9 24.6v-.5M63.9 26.3v.4M64.7 25.4h.5M215 25.4h-.4M215.8 24.6v-.5M215.8 26.3v.4M216.7 25.4h.4"/>
<path d="M230 25.4h-.4M230.8 24.6v-.5M230.8 26.3v.4M231.7 25.4h.4M25.5 48.8h-.5M26.3 47.9v-.4M26.3 49.6v.5M27.1 48.8h.5M27.5 59.2h-.3M28.3 58.3v-.2M29.1 59.2h.3M47.1 48.8h-.4"/>
<path d="M48 47.9v-.4M48 49.6v.5M48.8 48.8h.5M49.1 59.2h-.3M50 58.3v-.2M50.1 43.6h-.4M50.8 59.2h.3M51 42.8v-.5M51 44.4v.5M51.8 43.6h.5M61 43.6h-.5M61.8 42.8v-.5"/>
<path d="M61.8 44.4v.5M62.6 43.6h.5M65.1 51.9h-.4M66 51.1v-.5M66 52.8v.4M66.8 51.9h.5M67.4 56.7h-1.1M68.2 55.8v-1M68.2 57.5v1.1M69.1 56.7h1M74.3 51.9h-.5M75.1 51.1v-.5"/>
<path d="M75.1 52.8v.4M76 51.9h.4M100.7 56.7h-1.1M101.6 55.8v-1M101.6 57.5v1.1M102.4 56.7h1.1M177.3 56.7h-.9M178.2 55.8v-.9M178.2 57.5v.9M179 56.7h.9M203.8 51.9h-1.1M204.6 51.1v-1.1"/>
<path d="M204.6 52.8v1M205.4 51.9h1.1M210.7 56.7h-.9M211.5 55.8v-.9M211.5 57.5v.9M212.3 56.7h1M212.9 51.9h-1.1M213.8 51.1v-1.1M213.8 52.8v1M214.6 51.9h1.1M217.1 43.6h-.5M217.9 42.8v-.5"/>
<path d="M217.9 44.4v.5M218.8 43.6h.4M227.9 43.6h-.4M228.8 42.8v-.5M228.8 44.4v.5M228.9 59.2h-.3M229.6 43.6h.5M229.8 58.3v-.2M230.6 59.2h.3M230.9 48.8h-.4M231.8 47.9v-.4M231.8 49.6v.5"/>
<path d="M232.6 48.8h.5M250.6 59.2h-.3M251.4 58.3v-.2M252.3 59.2h.3M252.6 48.8h-.5M253.4 47.9v-.4M253.4 49.6v.5M254.3 48.8h.4M25.5 68.8h-.5M26.3 67.9v-.4M26.3 69.6v.5M27.1 68.8h.5"/>
<path d="M28.3 60v.3M47.1 68.8h-.4M48 67.9v-.4M48 69.6v.5M48.8 68.8h.5M50 60v.3M69.1 62.1h-.6M69.9 61.3v-.6M69.9 62.9v.6M70.7 62.1h.6M76.9 61.6h-.1M76.9 75.9h-.1"/>
<path d="M77.7 60.8v-.2M77.7 62.4v.2M77.7 75.1v-.1M77.7 76.8v.1M78.6 61.6h.1M78.6 75.9h.1M91.2 61.6h-.1M91.2 75.9h-.1M92.1 60.8v-.2M92.1 62.4v.2M92.1 75.1v-.1M92.1 76.8v.1"/>
<path d="M92.9 61.6h.1M92.9 75.9h.1M99.4 62.9h-.2M99.4 74.6h-.2M100.2 62.1v-.2M100.2 63.8v.1M100.2 73.8v-.2M100.2 75.4v.2M100.7 68.8h-.1M101.1 62.9h.1M101.1 74.6h.1M101.6 67.9v-.1"/>
<path d="M101.6 69.6v.1M102.4 68.8h.1M107.1 63.3h-.2M107.1 74.2h-.2M107.9 62.5v-.1M107.9 64.2v.1M107.9 73.3v-.1M107.9 75v.2M108.7 63.3h.2M108.7 74.2h.2M171 63.3h-.1M171 74.2h-.1"/>
<path d="M171.8 62.5v-.1M171.8 64.2v.1M171.8 73.3v-.1M171.8 75v.2M172.7 63.3h.1M172.7 74.2h.1M177.3 68.8h-.1M178.2 67.9v-.1M178.2 69.6v.1M178.7 62.9h-.2M178.7 74.6h-.2M179 68.8h.2"/>
<path d="M179.5 62.1v-.2M179.5 63.8v.1M179.5 73.8v-.2M179.5 75.4v.2M180.3 62.9h.2M180.3 74.6h.2M186.8 61.6h-.1M186.8 75.9h-.1M187.7 60.8v-.2M187.7 62.4v.2M187.7 75.1v-.1M187.7 76.8v.1"/>
<path d="M188.5 61.6h.1M188.5 75.9h.1M201.2 61.6h-.1M201.2 75.9h-.1M202 60.8v-.2M202 62.4v.2M202 75.1v-.1M202 76.8v.1M202.8 61.6h.2M202.8 75.9h.2M209 62.1h-.6M209.8 61.3v-.6"/>
<path d="M209.8 62.9v.6M210.7 62.1h.5M229.8 60v.3M230.9 68.8h-.4M231.8 67.9v-.4M231.8 69.6v.5M232.6 68.8h.5M251.4 60v.3M252.6 68.8h-.5M253.4 67.9v-.4M253.4 69.6v.5M254.3 68.8h.4"/>
<path d="M67.4 80.8h-1.1M68.2 80v-1.1M68.2 81.7v1.1M69.1 80.8h1M86.1 96.3h-1M87 95.4v-1.1M87 97.1v1.1M87.8 96.3h1.1M92.1 88.8h-.9M92.9 87.9v-.8M92.9 89.6v.8M93.7 88.8h.9"/>
<path d="M100.7 80.8h-1.1M101.6 80v-1.1M101.6 81.7v1.1M102.4 80.8h1.1M104.5 96.3h-1.1M105.3 95.4v-1.1M105.3 97.1v1.1M106.1 96.3h1.1M173.6 96.3h-.8M174.4 95.4v-.7M174.4 97.1v.7M175.3 96.3h.7"/>
<path d="M177.3 80.8h-.5M178.2 80v-.5M178.2 81.7v.5M179 80.8h.5M186 88.8h-.8M186.8 87.9v-.8M186.8 89.6v.8M187.7 88.8h.8M191.9 96.3h-.7M192.8 95.4v-.7M192.8 97.1v.7M193.6 96.3h.7"/>
<path d="M210.7 80.8h-.5M211.5 80v-.5M211.5 81.7v.5M212.3 80.8h.5M67.8 114.3h-.1M67.8 103.3h-.1M68.6 113.4v-.1M68.6 115.1v.1M68.6 102.4v-.1M68.6 104.1v.1M69.5 114.3h.1M69.5 103.3h.1"/>
<path d="M210.3 114.3h-.2M210.3 103.3h-.2M211.1 113.4v-.1M211.1 115.1v.1M211.1 102.4v-.1M211.1 104.1v.1M211.9 114.3h.2M211.9 103.3h.2M66.8 122.9h-.3M67.4 136.7h-1.1M67.6 122.1v-.3M67.6 123.8v.3"/>
<path d="M68.2 135.8v-1M68.2 137.5v1.1M68.5 122.9h.3M69.1 136.7h1M77.6 122.9h-.3M78.5 122.1v-.3M78.5 123.8v.3M79.3 122.9h.3M86.1 121.3h-1M87 120.4v-1.1M87 122.1v1.1M87.8 121.3h1.1"/>
<path d="M92.1 128.8h-.9M92.9 127.9v-.8M92.9 129.6v.8M93.7 128.8h.9M100.7 136.7h-1.1M101.6 135.8v-1M101.6 137.5v1.1M102.4 136.7h1.1M104.5 121.3h-1.1M105.3 120.4v-1.1M105.3 122.1v1.1M106.1 121.3h1.1"/>
<path d="M173.6 121.3h-.8M174.4 120.4v-.7M174.4 122.1v.7M175.3 121.3h.7M177.3 136.7h-.5M178.2 135.8v-.5M178.2 137.5v.5M179 136.7h.5M186 128.8h-.8M186.8 127.9v-.8M186.8 129.6v.8M187.7 128.8h.8"/>
<path d="M191.9 121.3h-.7M192.8 120.4v-.7M192.8 122.1v.7M193.6 121.3h.7M200.4 122.9h-.3M201.3 122.1v-.3M201.3 123.8v.3M202.1 122.9h.3M210.7 136.7h-.5M211.3 122.9h-.3M211.5 135.8v-.5M211.5 137.5v.5"/>
<path d="M212.1 122.1v-.3M212.1 123.8v.3M212.3 136.7h.5M212.9 122.9h.3M76.9 141.6h-.1M76.9 155.9h-.1M77.7 140.8v-.2M77.7 142.4v.2M77.7 155.1v-.1M77.7 156.8v.1M78.6 141.6h.1M78.6 155.9h.1"/>
<path d="M91.2 141.6h-.1M91.2 155.9h-.1M92.1 140.8v-.2M92.1 142.4v.2M92.1 155.1v-.1M92.1 156.8v.1M92.9 141.6h.1M92.9 155.9h.1M99.4 142.9h-.2M99.4 154.6h-.2M100.2 142.1v-.2M100.2 143.8v.1"/>
<path d="M100.2 153.8v-.2M100.2 155.4v.2M100.7 148.8h-.1M101.1 142.9h.1M101.1 154.6h.1M101.6 147.9v-.1M101.6 149.6v.1M102.4 148.8h.1M107.1 143.3h-.2M107.1 154.2h-.2M107.9 142.5v-.1M107.9 144.2v.1"/>
<path d="M107.9 153.3v-.1M107.9 155v.2M108.7 143.3h.2M108.7 154.2h.2M136 148.8h-.3M136.9 147.9v-.3M136.9 149.6v.3M137.7 148.8h.3M171 143.3h-.1M171 154.2h-.1M171.8 142.5v-.1M171.8 144.2v.1"/>
<path d="M171.8 153.3v-.1M171.8 155v.2M172.7 143.3h.1M172.7 154.2h.1M177.3 148.8h-.1M178.2 147.9v-.1M178.2 149.6v.1M178.7 142.9h-.2M178.7 154.6h-.2M179 148.8h.2M179.5 142.1v-.2M179.5 143.8v.1"/>
<path d="M179.5 153.8v-.2M179.5 155.4v.2M180.3 142.9h.2M180.3 154.6h.2M186.8 141.6h-.1M186.8 155.9h-.1M187.7 140.8v-.2M187.7 142.4v.2M187.7 155.1v-.1M187.7 156.8v.1M188.5 141.6h.1M188.5 155.9h.1"/>
<path d="M201.2 141.6h-.1M201.2 155.9h-.1M202 140.8v-.2M202 142.4v.2M202 155.1v-.1M202 156.8v.1M202.8 141.6h.2M202.8 155.9h.2M67.4 160.8h-1.1M68.2 160v-1.1M68.2 161.7v1.1M69.1 160.8h1"/>
<path d="M100.7 160.8h-1.1M101.6 160v-1.1M101.6 161.7v1.1M102.4 160.8h1.1M177.3 160.8h-.9M178.2 160v-.9M178.2 161.7v.9M179 160.8h.9M210.7 160.8h-.9M211.5 160v-.9M211.5 161.7v.9M212.3 160.8h1"/>
</g>
<g fill="none" stroke="#000" stroke-width=".21" stroke-dasharray="15.2 1.3 1.3 1.3" stroke-dashoffset="14" stroke-linecap="butt">
<path d="M84.1 68.8h-6.3M84.9 67.9v-6.2M84.9 69.6v6.2M85.7 68.8h6.3M194 68.8h-6.2M194.8 67.9v-6.2M194.8 69.6v6.2M195.7 68.8h6.2M84.1 148.8h-6.3M84.9 147.9v-6.2M84.9 149.6v6.2M85.7 148.8h6.3"/>
<path d="M194 148.8h-6.2M194.8 147.9v-6.2M194.8 149.6v6.2M195.7 148.8h6.2"/>
</g>
<path d="M6.7 12.9h284.5v190.8h-284.5zM137.6 183.7v20M291.2 183.7h-185v20" fill="none" stroke="#000" stroke-width=".5"/>
<path d="M272.8 195.6h.1M276.4 199.7v4M285 199.7v4" fill="none" stroke="#c0c0c0" stroke-width=".21"/>
<g fill="#808080">
<path d="M201.8 48.4l1.7 2.5-2.5-1.8z"/>
<path d="M174.2 162.6l2.8-1.1-2.3 2z"/>
<path d="M171.1 98.9l2.5-1.8-1.8 2.5z"/>
<path d="M23.2 46.4l.7-.7 1.8 2.4z"/>
<path d="M66 60.6l2.8 1.2-3-.2z"/>
<path d="M65.2 101.8l2.8 1.3-3.1-.3z"/>
<path d="M64.3 161.4l3-.3-2.7 1.3z"/>
<path d="M88.6 89.4l3.1-.3-2.8 1.3z"/>
<path d="M75.7 151.9l3-.6-2.6 1.6z"/>
<path d="M75.7 72l3-.6-2.6 1.6z"/>
<path d="M105.9 96l2.6-1.7 .4 .9z"/>
<path d="M64.1 124.4l2.8-1-2.3 1.9z"/>
<path d="M29 58.8l2.4-1.9 .5 .8z"/>
<path d="M53.6 77.4l2.9-1.1-2.4 1.9z"/>
<path d="M64.5 163.5l2.6-1.6-1.9 2.3z"/>
<path d="M110.1 71.3l.7 .7-2.5 1.7z"/>
<path d="M95.5 125.4l.7 .7-2.4 1.8z"/>
<path d="M91.7 156.5l-1.1 2.9-.8-.5z"/>
<path d="M106.6 97l2.8 1.1-.5 .8z"/>
<path d="M258.1 19.1l3 .5-3 .5zM170.3 19.6l2.9-.5v1z"/>
<path d="M218.1 80.8l-.8 3-.9-.4zM219.2 77.3l.9 .4-1.7 2.5z"/>
<path d="M240.1 86.5l1 .5-1.8 2.5zM238.6 90.9l-.8 2.9-.9-.4z"/>
<path d="M237.9 74.5l-.8 2.9-.9-.4zM232.9 84l.9 .4-1.7 2.6zM232.1 87l-.9 2.9-.9-.4zM227 96.5l.9 .4-1.7 2.5z"/>
<path d="M233.3 177.4h1.1l-.5 3zM233.9 148.8l.5 3h-1.1z"/>
<path d="M268.7 23l.5 3h-1.1zM268.1 177.4h1.1l-.5 3zM226.9 145h1l-.5 3zM227.4 149.6l.5 3h-1z"/>
<path d="M132.5 24.6l3 .5-3 .5zM138.2 25.1l3-.5v1z"/>
<path d="M98.2 174.9l3-.5v1zM106 174.4l3 .5-3 .5z"/>
<path d="M119 135.4h.9l-.4 3zM119.5 159.2l.4 3h-.9z"/>
</g>
<g font-size="4.1" fill="#808080">
<text x="125.2" y="20.3">0</text>
<text x="212.2" y="18.6">545</text>
<text x="119.3" y="24.2">16 -0,02</text>
<text x="9.4" y="30.6" transform="rotate(45 9.4 30.6)">10x</text>
<text x="185.5" y="31.5" transform="rotate(45 185.5 31.5)">2x</text>
<text x="17" y="38.2" transform="rotate(45 17 38.2)">10,5</text>
<text x="191.8" y="37.9" transform="rotate(45 191.8 37.9)">18</text>
<text x="197.4" y="43.5" transform="rotate(45 197.4 43.5)">11</text>
<text x="32.1" y="56" transform="rotate(-30 32.1 56)">2x M10</text>
<text x="55" y="57.2" transform="rotate(15 55 57.2)">G1/4&quot;</text>
<text x="69.1" y="70.3" transform="rotate(-23 69.1 70.3)">+0,05</text>
<text x="113.2" y="67.6" transform="rotate(-45 113.2 67.6)">10x M8</text>
<text x="66.3" y="75.7" transform="rotate(-23 66.3 75.7)">80</text>
<text x="72.4" y="73.1" transform="rotate(-23 72.4 73.1)">0</text>
<text x="220.5" y="73.5" transform="rotate(-65 220.5 73.5)">4,2</text>
<text x="41.9" y="83.7" transform="rotate(-30 41.9 83.7)">2x M10</text>
<text x="233.5" y="81.7" transform="rotate(-65 233.5 81.7)">=</text>
<text x="81.7" y="87" transform="rotate(-15 81.7 87)">+0,05</text>
<text x="118.7" y="89.4" transform="rotate(-24 118.7 89.4)">8,5</text>
<text x="240.8" y="84.1" transform="rotate(-65 240.8 84.1)">G1/8</text>
<text x="78.1" y="92" transform="rotate(-15 78.1 92)">15</text>
<text x="84.6" y="90.2" transform="rotate(-15 84.6 90.2)">0</text>
<text x="110.5" y="93" transform="rotate(-24 110.5 93)">4x</text>
<text x="227.2" y="95.2" transform="rotate(-65 227.2 95.2)">=</text>
<text x="48.6" y="96.9" transform="rotate(15 48.6 96.9)">2x M8</text>
<text x="111.1" y="98.6" transform="rotate(30 111.1 98.6)">4x</text>
<text x="118.8" y="103" transform="rotate(30 118.8 103)">18</text>
<text x="125.7" y="107" transform="rotate(30 125.7 107)">5</text>
<text x="166.6" y="102.9" transform="rotate(-45 166.6 102.9)">8,5</text>
<text x="267.8" y="106.5" transform="rotate(-90 267.8 106.5)">945</text>
<text x="160.9" y="108.5" transform="rotate(-45 160.9 108.5)">14</text>
<text x="98.6" y="116.5" transform="rotate(-45 98.6 116.5)">+0,05</text>
<text x="102.7" y="117.8" transform="rotate(-45 102.7 117.8)">0</text>
<text x="98" y="122.5" transform="rotate(-45 98 122.5)">15</text>
<text x="47.5" y="133.5" transform="rotate(-30 47.5 133.5)">2x M10</text>
<text x="118.5" y="133.5" transform="rotate(-90 118.5 133.5)">2</text>
<text x="118.5" y="145.2" transform="rotate(-90 118.5 145.2)">0</text>
<text x="226.5" y="144.4" transform="rotate(-90 226.5 144.4)">G1/8</text>
<text x="66.2" y="155.4" transform="rotate(-22 66.2 155.4)">80</text>
<text x="69.1" y="150.1" transform="rotate(-22 69.1 150.1)">+0,05</text>
<text x="72.4" y="152.9" transform="rotate(-22 72.4 152.9)">0</text>
<text x="114.7" y="153.4" transform="rotate(-90 114.7 153.4)">H7 +0,04</text>
<text x="118.5" y="159.9" transform="rotate(-90 118.5 159.9)">125</text>
<text x="46.4" y="165.8" transform="rotate(-15 46.4 165.8)">8x</text>
<text x="55" y="163.4" transform="rotate(-15 55 163.4)">11</text>
<text x="167.7" y="165.9" transform="rotate(-30 167.7 165.9)">3</text>
<text x="57" y="169.7" transform="rotate(-42 57 169.7)">11</text>
<text x="82.6" y="170.5" transform="rotate(-60 82.6 170.5)">8x M8</text>
<text x="100" y="173.9">65</text>
<text x="104.7" y="170.1">H7</text>
<text x="110.9" y="170.1">+0,03</text>
<text x="112.9" y="173.9">0</text>
<text x="153.9" y="169.4" transform="rotate(-30 153.9 169.4)">+0,05</text>
<text x="157.6" y="171.7" transform="rotate(-30 157.6 171.7)">0</text>
<text x="232.9" y="169.1" transform="rotate(-90 232.9 169.1)">190</text>
<text x="51.1" y="175" transform="rotate(-42 51.1 175)">18</text>
<text x="151" y="175.5" transform="rotate(-30 151 175.5)">16</text>
<text x="44.4" y="181" transform="rotate(-42 44.4 181)">8x</text>
<text x="143.3" y="180" transform="rotate(-30 143.3 180)">4x</text>
</g>
<g font-size="3.2">
<text x="153.6" y="186.8">80221006358</text>
<text x="153.6" y="190.8">FORM ÜST SERVOLU TAMPONLU AYAR PLAKASI</text>
<text x="210.7" y="186.6">-</text>
<text x="153.6" y="194.8">FOSFAT /</text>
<text x="154.3" y="198.8">/ HRC</text>
<text x="230.8" y="198.7">PLAZMA</text>
<text x="230.8" y="202.8">33417.03</text>
</g>
<g font-size="2.8">
<text x="263.7" y="186.7">Ü.Adet:</text>
<text x="263.9" y="190.5">Vers.:</text>
<text x="211.5" y="194.5">Hammadde Adı:</text>
<text x="230.8" y="194.7">PLATİNA SAC</text>
<text x="138.3" y="202.6">SON KAYIT:</text>
<text x="163.6" y="202.6">24 Mart 2024 Pazar 23:45:21</text>
<text x="212.1" y="198.4">Sip. Ölçüsü:</text>
<text x="212.2" y="202.7">Ağırlık:</text>
</g>
<g font-size="2.6">
<text x="273.4" y="190.4">5</text>
<text x="265.9" y="194.4">GENEL TOLERANS</text>
<text x="264.2" y="198.5">DIN 7168 m T</text>
<text x="264.3" y="202.6">ÖLÇEK</text>
<text x="278.5" y="202.6">1:10</text>
<text x="286.5" y="202.6">A4</text>
</g>
<g font-size="2.5">
<text x="138.3" y="186.4">Parça Kodu:</text>
<text x="138.3" y="190.5">Parça Adı:</text>
<text x="201.2" y="186.5">Ü.Kodu:</text>
<text x="138.3" y="194.5">Kaplama Şekli:</text>
<text x="138.3" y="198.6">Isıl İşlem:</text>
</g>
</svg>
